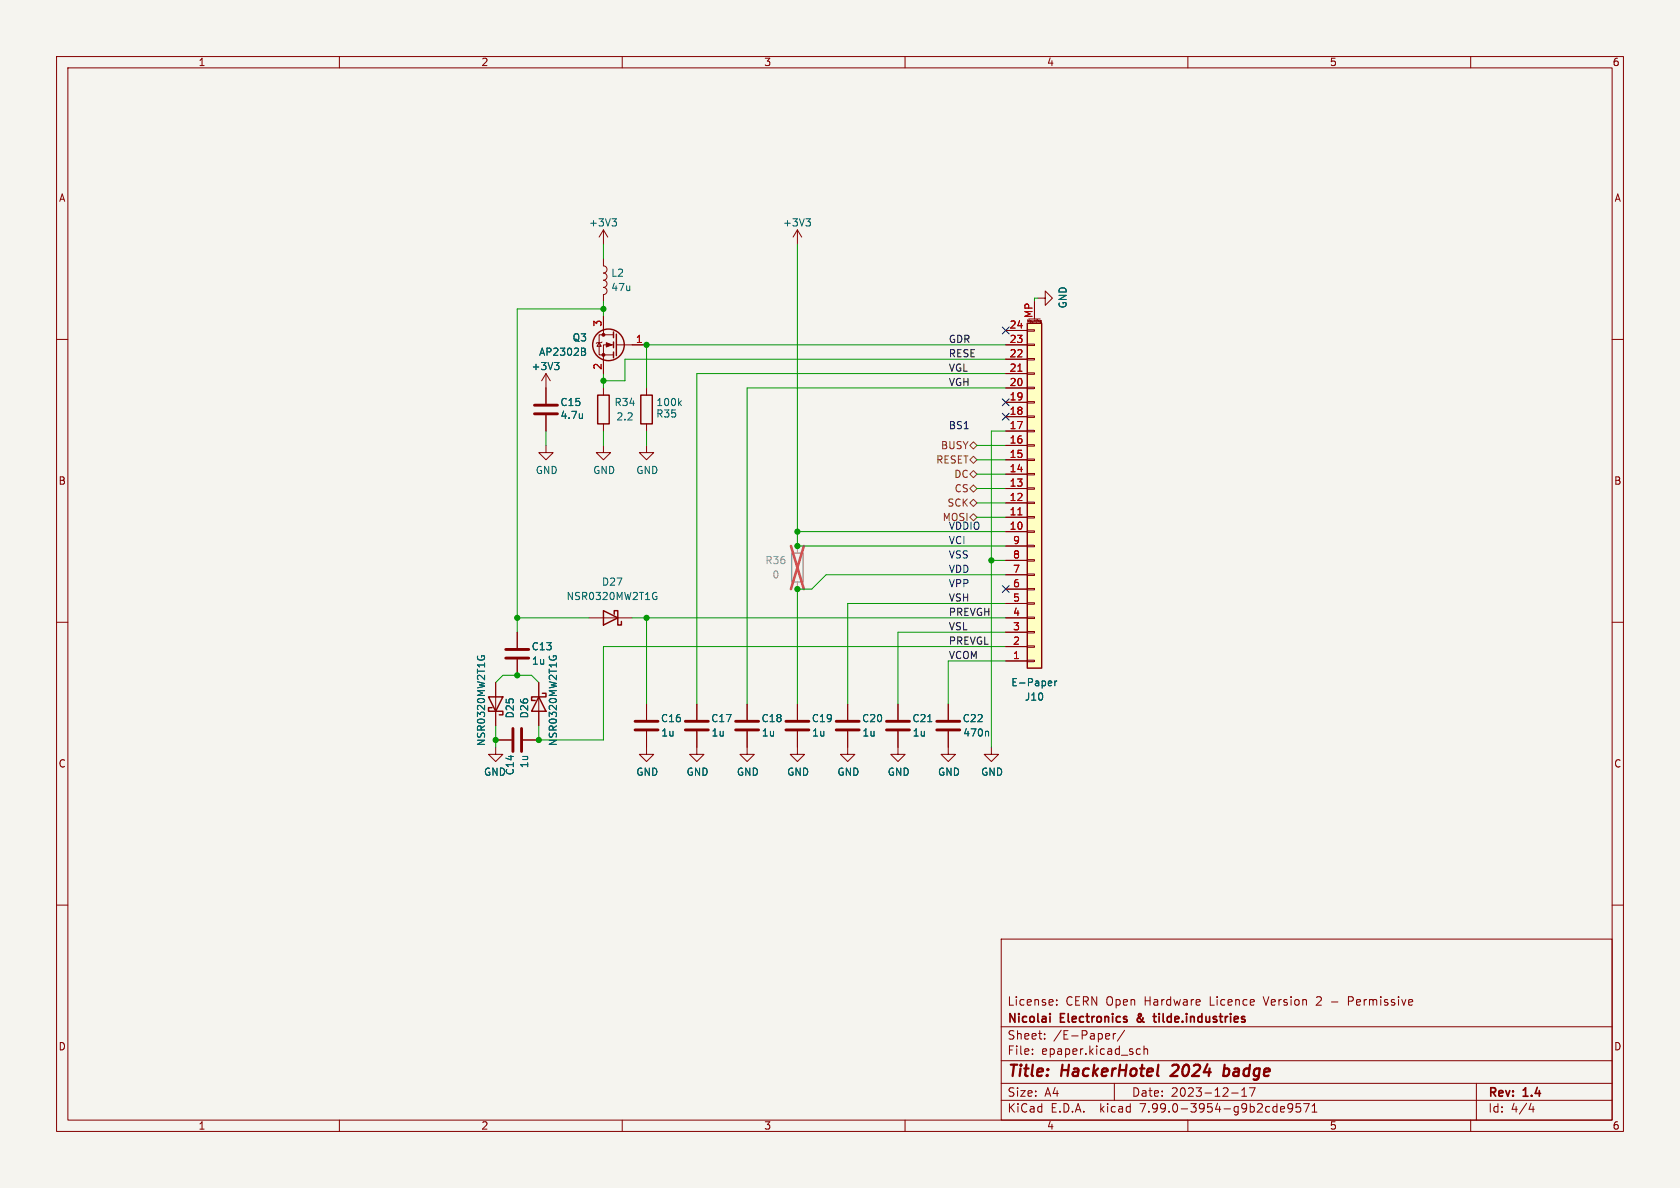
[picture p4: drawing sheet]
<svg xmlns="http://www.w3.org/2000/svg" width="297mm" height="210mm" viewBox="0 0 297 210" stroke-linecap="round" stroke-linejoin="round" font-family="sans-serif">
<path d="M0 0h297v210h-297z" fill="#f5f4ef" stroke="#f5f4ef" stroke-width=".18"/>
<g fill="none" stroke="#840000" stroke-width=".18">
<path d="M10 10h277v190h-277zM12 12h273v186h-273zM60 10v2M110 10v2M160 10v2M210 10v2M260 10v2M10 60h2M106.7 50.8a.63 .63 0 0 1 .6 .6 .63 .63 0 0 1-.6 .7v1.2M106.7 45.7v1.3a.64 .64 0 0 1 .6 .6 .64 .64 0 0 1-.6 .7 .64 .64 0 0 1 .6 .6 .64 .64 0 0 1-.6 .6 .63 .63 0 0 1 .6 .7 .63 .63 0 0 1-.6 .6M106.7 40.6v2.6M106.7 55.9v3.3"/>
<path d="M106.7 40.6l-.8 1.3M106.7 40.6l.7 1.3M108.5 59.2h-2.6v3.5h2.6M141 40.6l-.8 1.3M141 40.6v2.6M141 40.6l.7 1.3M183.5 52.7h1.3v-1.3l1.3 1.3-1.3 1.3v-1.3M285 60h2M96.5 78.7v1.3h1.3l-1.3 1.3-1.3-1.3h1.3M96.5 66v5.4M96.5 73.4v2.8M96.5 66l-.7 1.3"/>
<path d="M96.5 66l.8 1.3M105.9 60.6l.4 .6h-.8zM106.4 60.5l-.1 .1h-.8l-.1 .1M106.7 78.7v1.3h1.2l-1.2 1.3-1.3-1.3h1.3M106.7 68.6v1.3M106.7 74.9v1.3M108.5 61h-1.8v5M109 61h5.3M114.3 78.7v1.3h1.3l-1.3 1.3-1.3-1.3h1.3M114.3 68.6v1.3M114.3 74.9v1.3M10 110h2"/>
<path d="M91.4 111.8v2.8M91.4 116.6v2.8M104.1 109.2h7.7M285 110h2M87.6 132.1v1.3h-1.2l1.2 1.2 1.3-1.2h-1.3M87.6 130.8h2.8M87.6 120.7v7.6M92.5 130.8h2.7M95.2 120.7v7.6M114.3 124.5v2.8M114.3 129.3v2.8M123.2 129.3v4.1h1.3l-1.3 1.2-1.3-1.2h1.3"/>
<path d="M123.2 124.5v2.8M132.1 129.3v4.1h1.2l-1.2 1.2-1.3-1.2h1.3M132.1 124.5v2.8M141 129.3v4.1h1.2l-1.2 1.2-1.3-1.2h1.3M141 124.5v2.8M149.9 129.3v4.1h1.2l-1.2 1.2-1.3-1.2h1.3M149.9 124.5v2.8M158.7 129.3v4.1h1.3l-1.3 1.2-1.2-1.2h1.2M158.7 124.5v2.8M167.6 129.3v4.1h1.3l-1.3 1.2-1.2-1.2h1.2M167.6 124.5v2.8M175.3 132.1v1.3h1.2l-1.2 1.2-1.3-1.2h1.3"/>
<path d="M10 160h2M285 160h2M177 166h108v32h-108zM186.8 177.6v.1M186.8 176.8v.1M235.4 177.1h1.1M238.4 177h.6M239 176.2h-.6v1.5M60 198v2M110 198v2M160 198v2M177 194.5h108"/>
<path d="M177 191.5h108M177 187.5h108M177 181.5h108M182.5 186.3v.1M182.5 185.5v.1M184.7 183.6v.1M184.7 182.8v.1M195.7 182.7l.4 .1 .1 .3-.7 .1M196.1 183.6l-.4 .1M196.8 182.7v1M197 191.5v3M197.2 182.7l-.2 .1-.2 .2"/>
<path d="M198.8 182.1l-1.3 2M201 186.3h.6M201 185.5h.6M202.2 185.5l.3-.1 .3 .1 .1 .9M202.2 184.9v1.5M210 198v2M217.7 193.2h1.2M219.5 193.8h.9M219.5 192.7l.5-.4v1.5M221.9 192.3l-.7 1.5M226.6 195.6l.4 .1 .1 .3-.7 .1M227 196.5l-.4 .1"/>
<path d="M228.5 195.7l-.3 .3h-.4l-.1-.3 .1-.5 .4-.1 .3 .1a.99 .99 0 0 1-.4 1.4h-.3M229.9 195.1h-.7l-.1 .7 .2-.1h.5l.2 .3-.1 .5-.2 .1-.6-.1M230.5 195.1h1l-.7 1.5M232 196.6h.8M232 195.5l.4-.4v1.5M260 198v2M261 191.5v6.5M270.7 195l-.4 1.1h.9M271 195.6v1"/>
</g>
<path d="M208.2 189.1l-1.3 1.1h1.3M216.4 189l.2-.1 .6 .1M216.5 188.2l-.2 2M217.1 190a.66 .66 0 0 1-.8 .1" fill="none" stroke="#840000" stroke-width=".4"/>
<path d="M185.6 179.2v.1M185.6 179.7v1M203.8 179.7h.6M204.1 179.2v1.3l.3 .2M201.1 180v.5" fill="none" stroke="#840000" stroke-width=".3"/>
<g fill="none" stroke="#006464" stroke-width=".18">
<path d="M108.2 38.7h.8l-.4 .5M108.7 39.2l.3 .2v.3l-.3 .2M142.5 38.7h.8l-.5 .5M143 39.2l.3 .2v.3l-.3 .2M98 64.1h.8l-.4 .5M98.6 64.6l.2 .2v.3l-.2 .2M102.8 61.5l.6 .2 .1 .2-.3 .2M102.8 62.1h.4M103 73.1v.9M103 73.9h-.1M103.2 62.1l.3 .3v.3l-.7 .1M120.1 71.2l.4 .5"/>
<path d="M120.5 70.9l-.5 .4M84.5 116l-.1 .3M85.1 116.2v-.3h.4l.2 .4M97.2 116l-.1 .3M97.8 116.2v-.3h.4l.2 .4M115.8 104.7l.3 .1M115.9 105.4h.2v.5l-.3 .1M164 127.6h.7M174.6 129.3l.2 .2v.6"/>
</g>
<g fill="none" stroke="#840000" stroke-width=".51">
<path d="M94.5 71.6h4.1M94.5 73.2h4.1M89.4 114.8h4.1M89.4 116.3h4.1M90.7 128.8v4M92.2 128.8v4M112.3 127.5h4M112.3 129h4M121.2 127.5h4M121.2 129h4M130 127.5h4.1M130 129h4.1"/>
<path d="M138.9 127.5h4.1M138.9 129h4.1M147.8 127.5h4.1M147.8 129h4.1M156.7 127.5h4.1M156.7 129h4.1M165.6 127.5h4.1M165.6 129h4.1"/>
</g>
<g fill="none" stroke="#840000" stroke-width=".25">
<path d="M108.5 58.7v1M109 59.1v3.8M105.7 69.9h2v5h-2zM108.5 60.5v1M108.5 62.2v1M113.3 69.9h2v5h-2zM106.7 108l2.5 1.2-2.5 1.3zM108.6 108.6v-.6h.6v2.5h.7v-.6M86.4 123.2h2.5l-1.3 2.5zM87 125.1h-.6v.6h2.5v.7h-.6M95.2 123.2l1.3 2.5h-2.5zM95.9 122.6h.6v.6h-2.5v.6h.6"/>
<circle cx="107.6" cy="61" r="2.79"/>
</g>
<path d="M140 97.8h2v5.1h-2z" fill="none" stroke="#9c9b98" stroke-width=".25"/>
<path d="M141 96.5v1.3M141 102.9v1.2" fill="none" stroke="#9c9b98" stroke-width=".18"/>
<path d="M139.8 96.5l2.3 7.6M142.1 96.5l-2.3 7.6" fill="none" stroke="#e65255" stroke-width=".46"/>
<g fill="#840000" stroke="#840000" stroke-width=".18">
<path d="M107.2 60.6l1 .4-1 .3z"/>
<circle cx="106.7" cy="62.7" r=".25"/>
<circle cx="106.7" cy="59.2" r=".25"/>
</g>
<path d="M181.6 57.2h2.5v60.9h-2.5z" fill="#ffffc2"/>
<g fill="none" stroke="#840000" stroke-width=".18">
<path d="M106.7 55.9v2.5M177.8 58.4h3.8M181.6 58.3h1.3v.2h-1.3zM181.7 56.9v-.3l.1 .2 .1-.2v.3M181.9 56.4h2M182.9 53.3v3.1M183.2 56.6v.3M183.4 56.6h.1M183.9 56.9h.1M183.9 56.9h.2M183.9 56.7v.2M183.9 56.7h.2v.3h-.2"/>
<path d="M183.9 56.7h.1M96.5 68.6v2.8M96.5 73.4v2.8M106.7 63.5v2.5M111.8 61h2.5M177.8 78.7h3.8M177.8 76.2h3.8M177.8 73.7h3.8M177.8 71.1h3.8M177.8 68.6h3.8M177.8 66h3.8M177.8 63.5h3.8"/>
<path d="M177.8 61h3.8M181.6 60.8h1.3v.3h-1.3zM181.6 63.4h1.3v.2h-1.3zM181.6 65.9h1.3v.3h-1.3zM181.6 68.5h1.3v.2h-1.3zM181.6 71h1.3v.2h-1.3zM181.6 73.5h1.3v.3h-1.3zM181.6 76.1h1.3v.2h-1.3zM181.6 78.6h1.3v.3h-1.3zM177.8 94h3.8M177.8 91.4h3.8M177.8 88.9h3.8"/>
<path d="M177.8 86.4h3.8M177.8 83.8h3.8M177.8 81.3h3.8M177.8 99.1h3.8M177.8 96.5h3.8M181.6 81.2h1.3v.2h-1.3zM181.6 83.7h1.3v.2h-1.3zM181.6 86.2h1.3v.3h-1.3zM181.6 88.8h1.3v.2h-1.3zM181.6 91.3h1.3v.3h-1.3zM181.6 93.9h1.3v.2h-1.3zM181.6 96.4h1.3v.2h-1.3z"/>
<path d="M181.6 98.9h1.3v.3h-1.3zM91.4 111.8v2.8M91.4 116.6v2.8M177.8 116.8h3.8M177.8 114.3h3.8M177.8 111.8h3.8M177.8 109.2h3.8M177.8 106.7h3.8M177.8 104.1h3.8M177.8 101.6h3.8M181.6 101.5h1.3v.2h-1.3zM181.6 104h1.3v.3h-1.3z"/>
<path d="M181.6 106.6h1.3v.2h-1.3zM181.6 109.1h1.3v.2h-1.3zM181.6 111.6h1.3v.3h-1.3zM181.6 114.2h1.3v.2h-1.3zM181.6 116.7h1.3v.3h-1.3zM87.6 130.8h2.8M87.6 120.7v2.5M87.6 125.7v2.6M92.5 130.8h2.7M95.2 120.7v2.5M95.2 125.7v2.6M114.3 129.3v4.1h1.3l-1.3 1.2-1.3-1.2h1.3"/>
<path d="M114.3 124.5v2.8M123.2 124.5v2.8M123.2 129.3v2.8M132.1 124.5v2.8M132.1 129.3v2.8M141 124.5v2.8M141 129.3v2.8M149.9 124.5v2.8M149.9 129.3v2.8M158.7 124.5v2.8M158.7 129.3v2.8M167.6 124.5v2.8"/>
<path d="M167.6 129.3v2.8"/>
</g>
<path d="M181.6 57.2h2.5v60.9h-2.5z" fill="none" stroke="#840000" stroke-width=".25"/>
<path d="M179.9 65.6h.8M179.9 91h.8" fill="none" stroke="#a90000" stroke-width=".18"/>
<g fill="none" stroke="#006464" stroke-width=".18">
<path d="M98 64.1h.8l-.4 .5M98.6 64.6l.2 .2v.3l-.2 .2M102.8 61.5l.6 .2 .1 .2-.3 .2M102.8 62.1h.4M103 73.1v.9M103 73.9h-.1M103.2 62.1l.3 .3v.3l-.7 .1M84.5 116l-.1 .3M85.1 116.2v-.3h.4l.2 .4M97.2 116l-.1 .3M97.8 116.2v-.3h.4l.2 .4M164 127.6h.7"/>
<path d="M174.6 129.3l.2 .2v.6M185.8 120.4l.1 .3-.6 .1M185.9 121.2h-.1M186.5 120.4v.8M186.8 120.4l-.3 .2"/>
</g>
<path d="M171.4 78.7l.7-.6 .6 .6-.6 .7zM171.4 88.9l.7-.6 .6 .6-.6 .6zM171.4 86.4l.7-.7 .6 .7-.6 .6zM171.4 83.8l.7-.6 .6 .6-.6 .7zM171.4 91.4l.7-.6 .6 .6-.6 .7zM171.4 81.3l.7-.7 .6 .7-.6 .6z" fill="none" stroke="#725600" stroke-width=".18"/>
<g fill="none" stroke="#009600" stroke-width=".18">
<path d="M106.7 43.2v2.5M106.7 53.3v2.6M106.7 54.6h-15.3v57.2M141 43.2v53.3h36.8M183.5 52.7h-.6v.6M96.5 76.2v2.5M106.7 66v2.6M106.7 76.2v2.5M114.3 76.2v2.5M172.7 78.7h5.1M177.8 76.2h-2.5v55.9M177.8 61h-63.5v7.6"/>
<path d="M177.8 66h-54.6v58.5M177.8 68.6h-45.7v55.9M177.8 63.5h-67.3v3.8h-3.8M141 94h36.8M172.7 86.4h5.1M172.7 81.3h5.1M172.7 91.4h5.1M172.7 88.9h5.1M172.7 83.8h5.1M175.3 99.1h2.5M91.4 109.2h12.7M111.8 109.2h66"/>
<path d="M114.3 109.2v15.3M177.8 106.7h-27.9v17.8M177.8 111.8h-19.1v12.7M177.8 101.6h-31.8l-2.5 2.5h-2.5v20.4M177.8 114.3h-71.1v16.5h-11.5v-2.5M177.8 116.8h-10.2v7.7M87.6 128.3v3.8M87.6 120.7l1.3-1.3h5.1l1.2 1.3"/>
</g>
<path d="M177.2 57.8l1.2 1.2M178.4 57.8l-1.2 1.2M177.2 70.5l1.2 1.2M177.2 73.1l1.2 1.2M178.4 70.5l-1.2 1.2M178.4 73.1l-1.2 1.2M177.2 103.5l1.2 1.2M178.4 103.5l-1.2 1.2" fill="none" stroke="#000084" stroke-width=".18"/>
<g fill="#009600" stroke="#009600" stroke-width=".18">
<circle cx="87.6" cy="130.8" r=".46"/>
<circle cx="106.7" cy="54.6" r=".46"/>
<circle cx="106.7" cy="67.3" r=".46"/>
<circle cx="91.4" cy="109.2" r=".46"/>
<circle cx="95.2" cy="130.8" r=".46"/>
<circle cx="91.4" cy="119.4" r=".46"/>
<circle cx="114.3" cy="61" r=".46"/>
<circle cx="141" cy="94" r=".46"/>
<circle cx="175.3" cy="99.1" r=".46"/>
<circle cx="141" cy="96.5" r=".46"/>
<circle cx="141" cy="104.1" r=".46"/>
<circle cx="114.3" cy="109.2" r=".46"/>
</g>
<g font-size="2.8" fill="#840000">
<text x="178" y="190.9">Title:</text>
<text x="187.7" y="190.9">HackerHotel</text>
<text x="208" y="190.9">2024</text>
<text x="217.9" y="190.9">badge</text>
</g>
<g font-size="2.1" fill="#840000">
<text x="178" y="178">License:</text>
<text x="188.4" y="178">CERN Open</text>
<text x="202.5" y="178">Hardware</text>
<text x="214.1" y="178">Licence</text>
<text x="223.9" y="178">Version</text>
<text x="233.3" y="178">2</text>
<text x="239.2" y="178">Permissive</text>
<text x="178" y="184">Sheet:</text>
<text x="178" y="181.2">Nicolai</text>
<text x="186.2" y="184">/E-Paper/</text>
<text x="187.5" y="181.2">Electronics</text>
<text x="201.7" y="181.2">&amp;</text>
<text x="205.3" y="181.2">tilde.industries</text>
<text x="178" y="186.7">File:</text>
<text x="184.1" y="186.7">epaper.kicad_sch</text>
<text x="178" y="196.9">KiCad</text>
<text x="178" y="194.1">Size:</text>
<text x="184.7" y="194.1">A4</text>
<text x="185.7" y="196.9">E.D.A.</text>
<text x="194.6" y="196.9">kicad</text>
<text x="200" y="194.1">Date:</text>
<text x="201.8" y="196.9">7.99.0-3954-g9b2cde9571</text>
<text x="207" y="194.1">2023-12-17</text>
<text x="263" y="194.3">Rev:</text>
<text x="263" y="196.9">Id:</text>
<text x="267.1" y="196.9">4/4</text>
<text x="269.4" y="194.3">1.4</text>
</g>
<g font-size="1.8" fill="#840000">
<text x="35" y="11.9">1</text>
<text x="85" y="11.9">2</text>
<text x="135" y="11.9">3</text>
<text x="185" y="11.9">4</text>
<text x="235" y="11.9">5</text>
<text x="285" y="11.9">6</text>
<text x="10.3" y="35.9">A</text>
<text x="285.3" y="35.9">A</text>
<text x="10.3" y="85.9">B</text>
<text x="285.3" y="85.9">B</text>
<text x="10.3" y="135.9">C</text>
<text x="285.3" y="135.9">C</text>
<text x="10.3" y="185.9">D</text>
<text x="285.3" y="185.9">D</text>
<text x="35" y="199.9">1</text>
<text x="85" y="199.9">2</text>
<text x="135" y="199.9">3</text>
<text x="185" y="199.9">4</text>
<text x="235" y="199.9">5</text>
<text x="285" y="199.9">6</text>
</g>
<g font-size="1.8" fill="#006464">
<text x="104" y="40.2">+3V3</text>
<text x="138.3" y="40.2">+3V3</text>
<text x="108" y="49.1">L2</text>
<text x="108" y="51.7">47u</text>
<text x="188.8" y="54.6" transform="rotate(-90 188.8 54.6)">GND</text>
<text x="93.9" y="65.6">+3V3</text>
<text x="95.2" y="63.1">AP2302B</text>
<text x="101.1" y="60.6">Q3</text>
<text x="99" y="72">C15</text>
<text x="108.5" y="72">R34</text>
<text x="115.9" y="72">100k</text>
<text x="99" y="74.3">4.7u</text>
<text x="108.9" y="74.5">2.2</text>
<text x="115.9" y="74">R35</text>
<text x="94.6" y="84">GND</text>
<text x="104.8" y="84">GND</text>
<text x="112.4" y="84">GND</text>
<text x="100.1" y="106.3">NSR0320MW2T1G</text>
<text x="106.3" y="103.7">D27</text>
<text x="93.9" y="115.2">C13</text>
<text x="93.9" y="117.7">1u</text>
<text x="178.7" y="121.5">E-Paper</text>
<text x="181.1" y="124.1">J10</text>
<text x="86" y="132" transform="rotate(-90 86 132)">NSR0320MW2T1G</text>
<text x="91" y="127.1" transform="rotate(-90 91 127.1)">D25</text>
<text x="93.6" y="127.1" transform="rotate(-90 93.6 127.1)">D26</text>
<text x="98.7" y="132" transform="rotate(-90 98.7 132)">NSR0320MW2T1G</text>
<text x="116.7" y="127.9">C16</text>
<text x="116.8" y="130.4">1u</text>
<text x="125.6" y="127.9">C17</text>
<text x="125.7" y="130.4">1u</text>
<text x="134.5" y="127.9">C18</text>
<text x="134.6" y="130.4">1u</text>
<text x="143.4" y="127.9">C19</text>
<text x="143.5" y="130.4">1u</text>
<text x="152.3" y="127.9">C20</text>
<text x="152.4" y="130.4">1u</text>
<text x="161.2" y="127.9">C21</text>
<text x="161.3" y="130.4">1u</text>
<text x="170.1" y="127.9">C22</text>
<text x="170.2" y="130.4">470n</text>
<text x="85.5" y="137.3">GND</text>
<text x="91" y="137.2" transform="rotate(-90 91 137.2)">C14</text>
<text x="93.6" y="135.9" transform="rotate(-90 93.6 135.9)">1u</text>
<text x="112.4" y="137.3">GND</text>
<text x="121.3" y="137.3">GND</text>
<text x="130.2" y="137.3">GND</text>
<text x="139.1" y="137.3">GND</text>
<text x="148" y="137.3">GND</text>
<text x="156.8" y="137.3">GND</text>
<text x="165.7" y="137.3">GND</text>
<text x="173.4" y="137.3">GND</text>
</g>
<g font-size="1.8" fill="#a90000">
<text x="106.4" y="57.9" transform="rotate(-90 106.4 57.9)">3</text>
<text x="178.4" y="58.2">24</text>
<text x="182.6" y="56.3" transform="rotate(-90 182.6 56.3)">MP</text>
<text x="106.4" y="65.5" transform="rotate(-90 106.4 65.5)">2</text>
<text x="112.3" y="60.7">1</text>
<text x="178.4" y="65.8">21</text>
<text x="178.4" y="63.2">22</text>
<text x="178.4" y="60.7">23</text>
<text x="178.4" y="70.9">19</text>
<text x="178.4" y="68.3">20</text>
<text x="178.4" y="75.9">17</text>
<text x="178.4" y="73.4">18</text>
<text x="178.4" y="83.6">14</text>
<text x="178.4" y="81">15</text>
<text x="178.4" y="78.5">16</text>
<text x="178.4" y="88.6">12</text>
<text x="178.4" y="86.1">13</text>
<text x="178.4" y="93.7">10</text>
<text x="178.4" y="91.2">11</text>
<text x="179" y="101.3">7</text>
<text x="179" y="98.8">8</text>
<text x="179" y="96.3">9</text>
<text x="179" y="106.4">5</text>
<text x="179" y="103.9">6</text>
<text x="179" y="111.5">3</text>
<text x="179" y="109">4</text>
<text x="179" y="116.6">1</text>
<text x="179" y="114">2</text>
</g>
<g font-size="1.8" fill="#0f0f0f">
<text x="167.6" y="60.7">GDR</text>
<text x="167.6" y="65.8">VGL</text>
<text x="167.6" y="63.2">RESE</text>
<text x="167.6" y="68.3">VGH</text>
<text x="167.6" y="106.4">VSH</text>
<text x="167.6" y="111.5">VSL</text>
<text x="167.6" y="109">PREVGH</text>
<text x="167.6" y="114">PREVGL</text>
<text x="167.6" y="116.6">VCOM</text>
</g>
<g font-size="1.8" fill="#0000c2">
<text x="167.6" y="76">BS1</text>
<text x="166.5" y="92.3">MOSI</text>
<text x="167.6" y="93.7">VDDIO</text>
<text x="167.6" y="98.8">VSS</text>
<text x="167.6" y="101.4">VDD</text>
<text x="167.6" y="96.3">VCI</text>
<text x="167.6" y="103.9">VPP</text>
</g>
<g font-size="1.8" fill="#725600">
<text x="165.4" y="82.1">RESET</text>
<text x="166.2" y="79.6">BUSY</text>
<text x="167.4" y="89.8">SCK</text>
<text x="168.6" y="84.7">DC</text>
<text x="168.7" y="87.2">CS</text>
</g>
<g font-size="1.8" fill="#939391">
<text x="135.2" y="99.9">R36</text>
<text x="136.5" y="102.5">0</text>
</g>
<text font-size=".5" fill="#840000" x="181.4" y="57.2">Mounting</text>
</svg>
